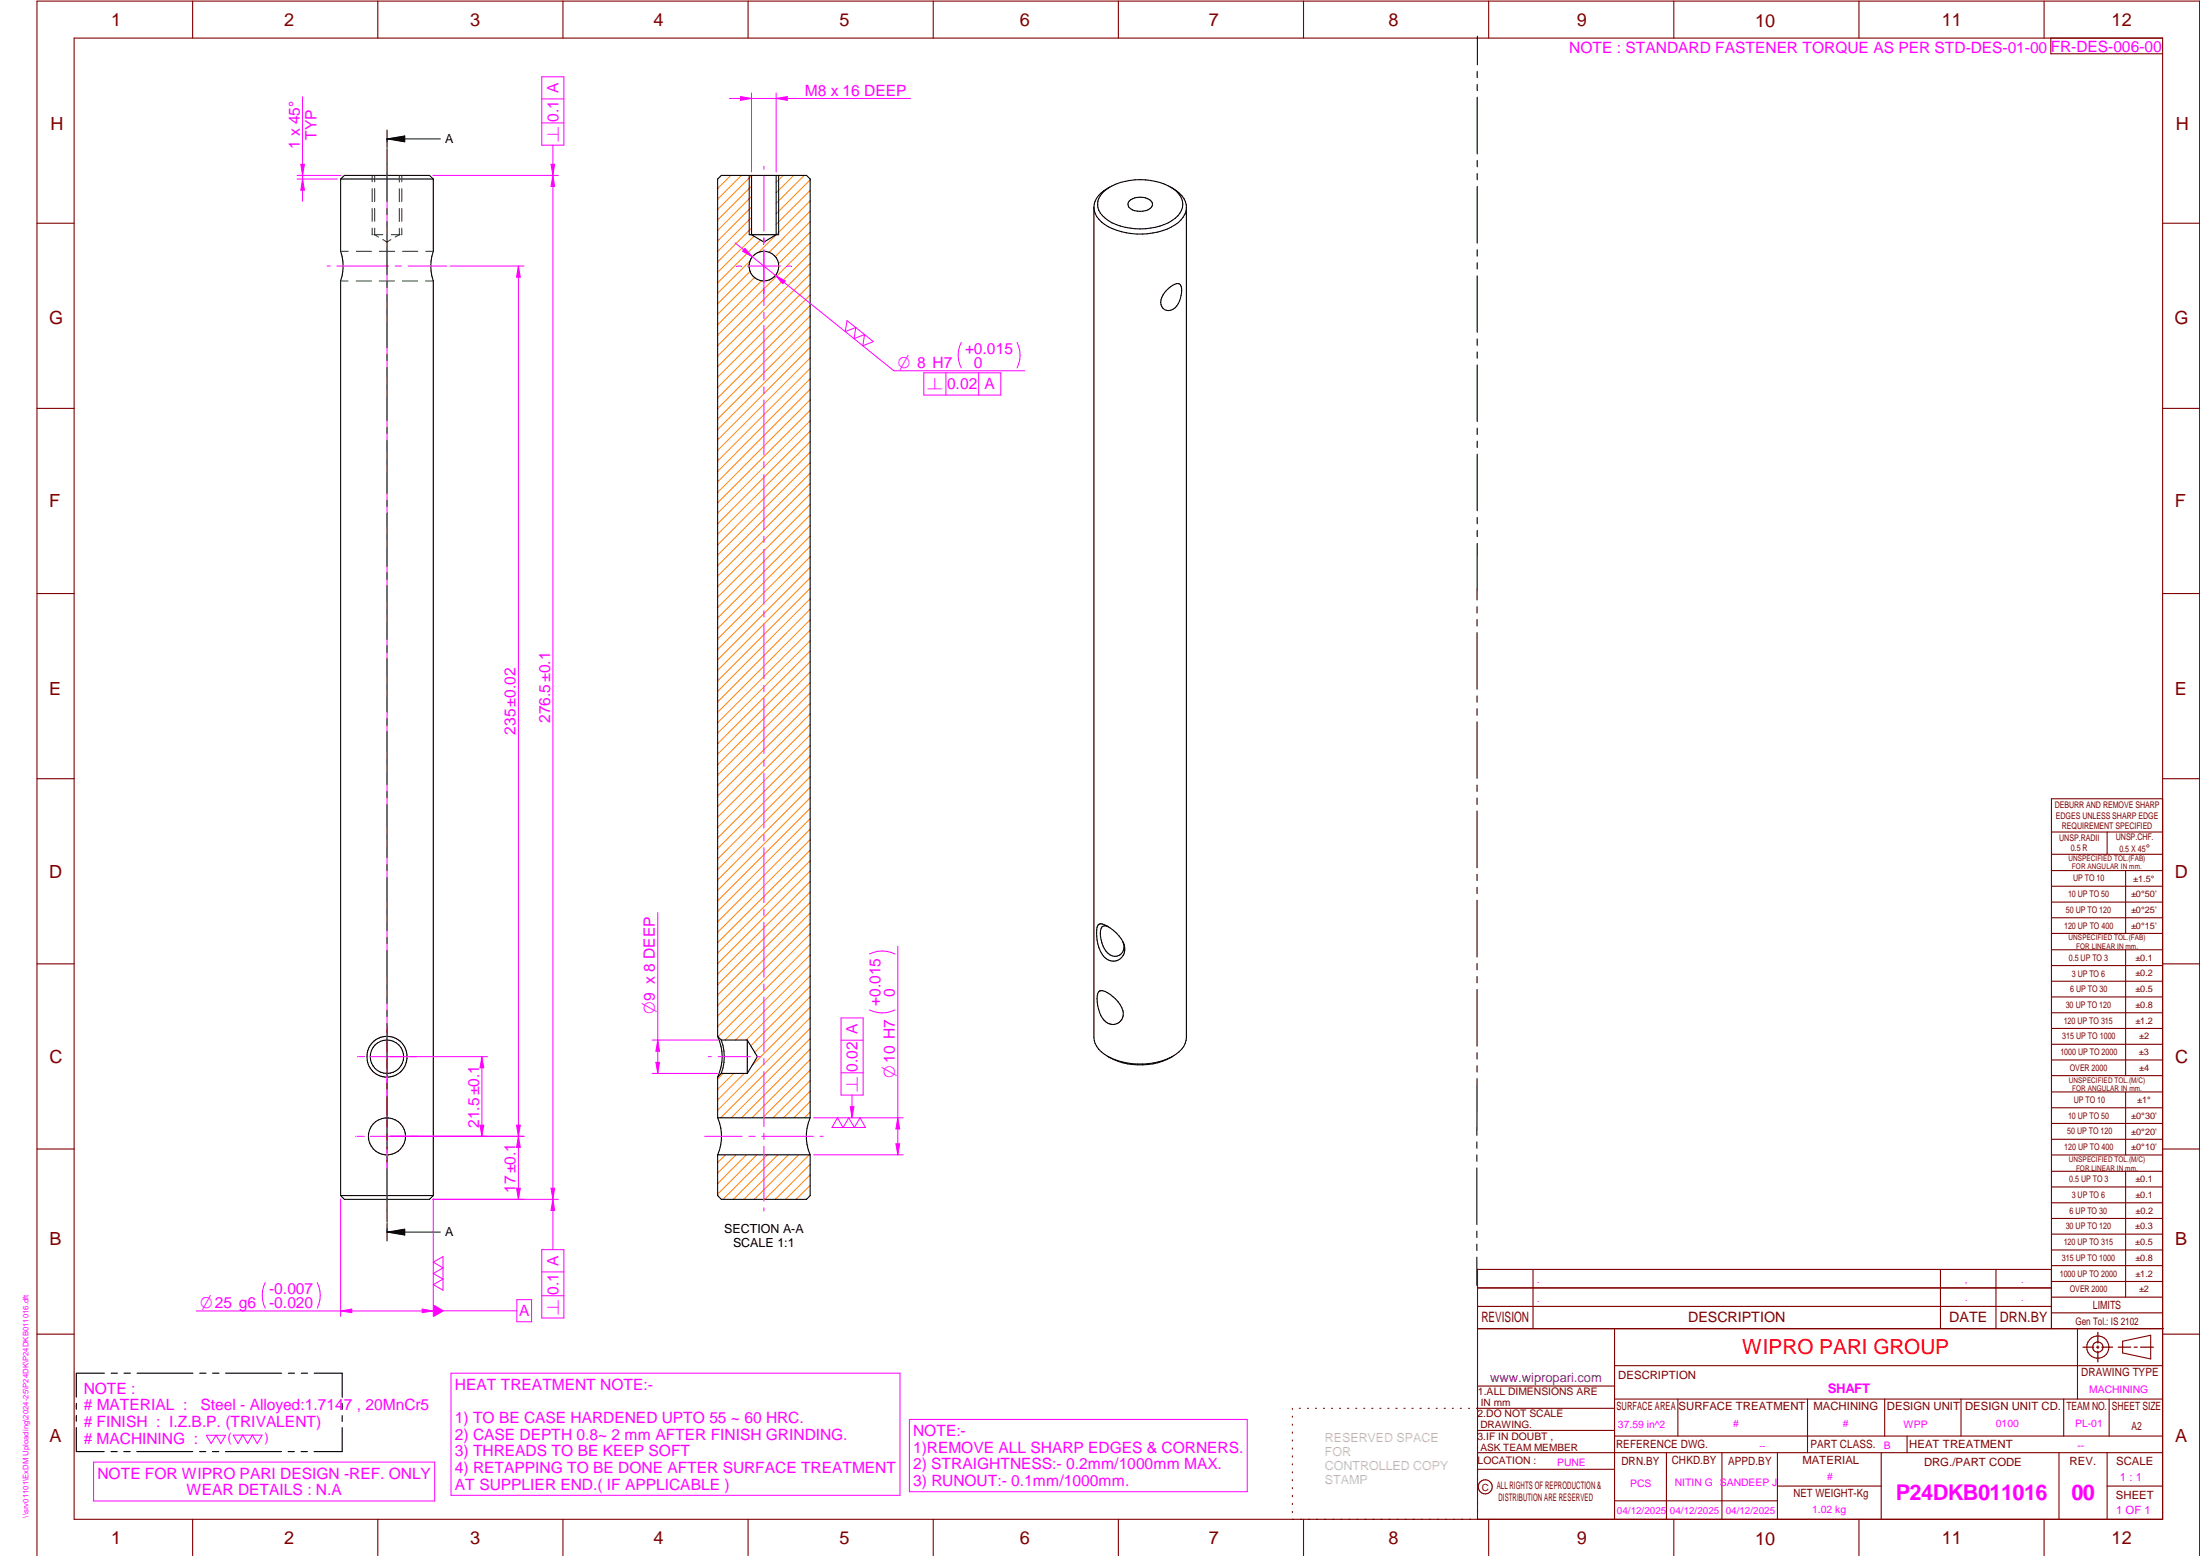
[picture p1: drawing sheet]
<svg xmlns="http://www.w3.org/2000/svg" width="594mm" height="420mm" viewBox="0 0 594 420" stroke-linecap="round" stroke-linejoin="round" font-family="sans-serif">
<g fill="none" stroke="#800000" stroke-width=".3">
<path d="M20 10.3h564v400h-564zM52 .3v10M102 .3v10M152 .3v10M202 .3v10M252 .3v10M302 .3v10M352 .3v10M402 .3v10M452 .3v10M502 .3v10M552 .3v10"/>
<path d="M553.8 10.3v4.2h30.1M10 60.3h10M584 60.3h10M10 110.3h10M584 110.3h10M10 160.3h10M584 160.3h10M10 210.3h10M584 215.7h-30v143.1M584 210.3h10M554 224.7h30M554 230.7h30"/>
<path d="M554 235.1h30M554 239.3h30M569 224.7v6M574 235.1v17M554 243.6h30M554 247.8h30M554 252.1h30M554 256.5h30M574 256.5v33.9M10 260.3h10M554 260.7h30M554 265h30"/>
<path d="M554 269.2h30M554 273.5h30M554 277.7h30M584 260.3h10M554 282h30M554 286.2h30M554 290.4h30M554 294.9h30M554 299.1h30M574 294.9v17M10 310.3h10M554 303.4h30"/>
<path d="M554 307.6h30M554 311.9h30M554 316.3h30M574 316.3v34M584 310.3h10M554 320.5h30M554 324.8h30M554 329h30M554 333.2h30M554 337.5h30M399 358.8h185.2M399 352.8h155"/>
<path d="M399 347.8h155M414 342.8v16M436 358.8v51.5M524 342.8v16M539 342.8v16M554 341.8h30M554 346h30M554 350.3h30M554 354.5h30M554 342.8h-155v67.5M561 358.8v19M10 360.3h10"/>
<path d="M399 374.3h37M436 368.8h148M436 377.8h148M453.1 377.8v10M488.1 377.8v14.5M508.9 377.8v10M529.5 377.8v10M557.3 377.8v10M569.5 377.8v10M573.2 362.2l7.6-1.6v6.3l-7.6-1.6zM584 360.3h10M349 380.3v.3"/>
<path d="M349 382.4v.3M349 384.6v.3M349 386.7v.3M349 388.8v.3M349 391v.3M349 393.1v.3M349 395.3v.3M349 397.4v.3M349 399.5v.3M350.9 380.3h.2M353.1 380.3h.2M355.2 380.3h.3"/>
<path d="M357.4 380.3h.3M359.6 380.3h.3M361.7 380.3h.3M363.9 380.3h.3M366.1 380.3h.3M368.3 380.3h.2M370.4 380.3h.3M372.6 380.3h.3M374.8 380.3h.3M376.9 380.3h.4M379.1 380.3h.3M381.3 380.3h.3"/>
<path d="M383.4 380.3h.4M385.6 380.3h.3M387.8 380.3h.3M390 380.3h.3M392.2 380.3h.3M394.3 380.3h.3M396.5 380.3h.3M398.7 380.3h37.3M399 386.2h37M399 396.7h37M436 387.8h148M450 392.3v18"/>
<path d="M465 392.3v18M480 392.3v18M508 392.3v18M515 387.8v4.5M556 392.3v18M569 392.3v18M584 392.3h-185M52 410.3v9.7M102 410.3v9.7M152 410.3v9.7M202 410.3v9.7M252 410.3v9.7"/>
<path d="M302 410.3v9.7M349 401.7v.3M349 403.8v.4M349 406v.3M349 408.1v.3M352 410.3v9.7M402 410.3v9.7M436 405.3h44M452 410.3v9.7M480 401.3h28M502 410.3v9.7M552 410.3v9.7"/>
<path d="M569 401.3h15M10 420v-419.7h584v419.7"/>
<circle cx="566.5" cy="363.8" r="2.99"/>
<circle cx="566.5" cy="363.7" r="1.41"/>
<circle cx="401.1" cy="401.5" r="1.9"/>
</g>
<g fill="none" stroke="#f0f" stroke-width=".27">
<path d="M100 285.3h9M104.5 280.8v9.1M104.5 298.4h.1M104.5 298.7v1.8M96 306.8h.1M96.4 306.8h1.8M98.4 306.8h.1M100 306.8h9M104.5 300.8v.1M104.5 302.3v9.1M104.5 312.8v.1M104.5 313.2v1.8"/>
<path d="M104.5 315.2v.1M110.5 306.8h.1M110.8 306.8h1.8M112.9 306.8h.1M121.8 370.8h121.2v33h-121.2zM25.3 394.8h92.1v10.5h-92.1zM55.7 387.6h5.2l-1.3 2.2-1.3-2.2-1.3 2.2zM63 387.5h7.8l-1.3 2.3-1.4-2.3-1.2 2.3-1.3-2.3-1.3 2.3z"/>
</g>
<g fill="none" stroke="#000" stroke-width=".3">
<path d="M398.9 19.3v1.7M398.9 9.8v7.7M398.9 22.8v1.7M398.9 26.2v15.4M92 48.3h25M92 48.3v19.6a12.2 12.2 0 0 1 0 8v246.9M117 48.3v19.6a12.2 12.2 0 0 0 0 8v246.9M117 48.3l-1-.9h-23l-1 .9M398.9 43.3v1.7M398.9 46.9v1.7M398.9 50.3v15.4M398.9 67.4v1.8"/>
<path d="M398.9 71v1.6M398.9 74.5v15.2M398.9 91.5v1.8M398.9 95v1.7M398.9 98.6v15.2M398.9 115.6v1.7M398.9 119.1v1.7M398.9 122.6v15.3M398.9 139.7v1.7M398.9 143.2v1.7M398.9 146.7v15.3M398.9 163.8v1.7"/>
<path d="M398.9 167.3v1.7M398.9 170.8v15.3M398.9 187.9v1.7M398.9 191.4v1.7M398.9 194.9v15.3M398.9 212v1.7M398.9 215.5v1.7M398.9 219v15.3M398.9 236.1v1.7M398.9 239.6v1.7M398.9 243.1v15.3M398.9 260.2v1.7"/>
<path d="M398.9 263.7v1.7M398.9 267.2v15.3M101 281.1a5.5 5.5 0 0 1 8 1.1 5.5 5.5 0 0 1-1.9 7.9 5.5 5.5 0 0 1-7.6-2.7 5.7 5.7 0 0 1 1.5-6.3zM398.9 284.3v1.7M398.9 287.8v1.7M398.9 291.3l-.1 15.3M398.8 308.4v1.6M398.8 311.9v1.7M398.8 315.4v15.3M92 322.8h25M117 322.8l-1 1h-23l-1-1M398.8 332.4v1.8"/>
<path d="M398.8 336v1.7M398.8 339.5v7.6M20.6 378.9v1.6M28.2 370.8h-7.6v6.5M30 370.8h1.7M33.5 370.8h1.7M37 370.8h15.1M53.9 370.8h1.7M57.4 370.8h1.7M60.9 370.8h15.2M77.8 370.8h1.7M81.4 370.8h1.7"/>
<path d="M84.8 370.8h7.6v6.5M92.4 379v1.6M20.6 385.4v6.6h7.5M20.6 382.2v1.6M30 392h1.7M33.4 392h1.8M37 392h15.1M53.9 392h1.7M57.4 392h1.7M60.9 392h15.1M77.8 392h1.7M81.3 392h1.7"/>
<path d="M92.4 385.5v6.5h-7.6M92.4 382.2v1.6"/>
<circle cx="104.5" cy="285.3" r="4.5"/>
<circle cx="104.5" cy="306.8" r="5"/>
</g>
<path d="M566.5 359.7v3M562.5 363.8h2.9M566.1 363.8h.7M566.5 363.4v.7M566.5 364.9v2.8M567.6 363.8h2.9M572 363.8h3.4M576.3 363.8h.8M578 363.8h3.5" fill="none" stroke="#800000" stroke-width=".34"/>
<g fill="none" stroke="#008000" stroke-width=".27">
<path d="M100.5 47.4v1.7M100.5 50.9v3.5M100.5 56.3v3.5M101.2 47.4v1.7M101.2 50.9v3.5M101.2 56.3v3.5M107.8 47.4v1.7M107.8 51v3.5M107.8 56.3v3.5M108.5 47.4v1.7M108.5 50.9v3.5M108.5 56.3v3.5"/>
<path d="M92 75.9h2M92 67.9h2.1M96.2 75.9h4.1M96.2 67.9h4.1M100.5 61.6v1.8h.2M101 63.4h2.4M101.2 61.6v1.8l1 .6M102.4 75.9h4.1M102.4 67.9h4.2M105.6 64.7l-1.1 .7-1.1-.7M105.7 63.4h2.3M107.8 61.6v1.8l-1.1 .6"/>
<path d="M108.5 61.6v1.8h-.2M108.7 75.9h4.1M108.7 67.9h4.1M114.9 75.9h2.1M115 67.9h2"/>
</g>
<path d="M110.8 285.3h1.4M112.4 285.3h.1" fill="none" stroke="#f0f" stroke-width=".27"/>
<path d="M104.5 277.3v.2M104.5 277.7v1.4" fill="none" stroke="#f0f" stroke-width=".27"/>
<path d="M96.5 285.3h.1M96.8 285.3h1.4" fill="none" stroke="#f0f" stroke-width=".27"/>
<g fill="none" stroke="#f0f" stroke-width=".27">
<path d="M104.5 43.9v.8M104.5 46.5v14.9M206.3 44.9v.8M206.3 47.5v14.9M88.3 71.8h.9M91 71.8h13.9M104.5 63.2v1.7M104.5 66.7v15M106.7 71.8h1.7M110.2 71.8h10.4M201.8 71.8h9M206.3 67.4v15.2"/>
<path d="M206.3 64.2v1.7M104.5 83.5v1.7M104.5 87v14.9M206.3 84.3v1.7M206.3 87.8v14.9M104.5 103.7v1.8M104.5 107.2v15M206.3 104.5v1.7M206.3 108v14.9M104.5 124v1.7M104.5 127.5v15M206.3 124.6v1.7"/>
<path d="M206.3 128.1v14.9M104.5 144.2v1.7M104.5 147.7v15M206.3 144.8v1.7M206.3 148.3v14.9M104.5 164.5v1.7M104.5 168v14.9M206.3 164.9v1.7M206.3 168.4v14.9M104.5 184.7v1.7M104.5 188.2v15M206.3 185.1v1.7"/>
<path d="M206.3 188.6v14.9M104.5 205v1.7M104.5 208.5v14.9M206.3 205.2v1.7M206.3 208.7v14.9M104.5 225.2v1.7M104.5 228.7v15M206.3 225.4v1.7M206.3 228.9v14.9M104.5 245.5v1.7M104.5 249v14.9M206.3 245.5v1.7"/>
<path d="M206.3 249v14.9M104.5 265.7v1.7M104.5 269.2v15M206.3 265.7v1.7M206.3 269.2v14.9M104.5 286v1.7M104.5 287.8v.9M104.5 289.5v14.9M191.3 285.3h.8M193.9 285.3h8.7M204.4 285.3h.9M206.3 285.8v1.7"/>
<path d="M206.3 289.3v14.9M104.5 306.2v1.7M104.5 309.7v15M190.3 306.8h10.1M202.2 306.8h1.7M205.7 306.8h14M206.3 306v1.7M206.3 309.5v14.9M221.4 306.8h.9M104.5 326.5v.9M206.3 326.1v.9"/>
</g>
<g fill="none" stroke="#000" stroke-width=".27">
<path d="M104.5 35.1v4.8M104.5 37.5h14.4M104.5 37.5l4.8-.8v1.6zM104.5 40.1v14.4M104.5 56.3v1.7M104.5 59.8v14.4M202.3 47.4v16M210.3 47.4v16M104.5 76v1.7M104.5 79.5v14.4M104.5 95.7v1.7M104.5 99.1v14.4"/>
<path d="M104.5 115.4v1.7M104.5 118.8v14.4M104.5 135v1.7M104.5 138.5v14.4M104.5 154.7v1.7M104.5 158.2v14.4M104.5 174.4v1.7M104.5 177.9v14.4M104.5 194.1v1.7M104.5 197.6v14.4M104.5 213.7v1.7M104.5 217.3v14.3"/>
<path d="M104.5 233.4v1.7M104.5 236.9v14.4M104.5 253.1v1.7M104.5 256.6v14.4M104.5 272.8v1.7M104.5 276.3v14.4M104.5 292.5v1.7M104.5 296v14.3M104.5 312.1v1.8M104.5 315.6v14.4M104.5 330.3v4.8M104.5 332.7l4.8-.8v1.6z"/>
<path d="M104.5 332.7h14.4"/>
</g>
<path d="M104.5 37.5l4.8-.8v1.6zM104.5 332.7l4.8-.8v1.6z" fill="#000"/>
<g fill="none" stroke="#ff8000" stroke-width=".27">
<path d="M197.4 47.4l-3.6 3.5M200.2 47.4l-6.4 6.4M202.9 58.7l-9.1 9.2M202.9 47.4l-9.1 9.2M202.9 50.2l-9.1 9.2M202.9 53l-9.1 9.2M202.9 55.9l-9.1 9.2M211.5 47.4l-1.9 1.8M214.3 47.4l-4.7 4.7M217.2 47.4l-7.6 7.5M218.8 59.9l-9.5 9.4M218.8 57l-11.1 11.1"/>
<path d="M218.8 54.2l-14 14M218.8 48.6l-9.2 9.1M218.8 51.4l-9.2 9.2M202.6 70.4l-8.8 8.8M202.6 73.3l-8.8 8.7M202.9 61.6l-9.1 9.1M203.6 63.8l-9.8 9.7M203.7 74.9l-9.9 10M205.4 64.8l-11.6 11.6M205.7 75.8l-11.9 11.9M218.8 62.7l-8.6 8.5M218.8 65.5l-25 25"/>
<path d="M218.8 68.4l-25 24.9M218.8 71.2l-25 25M218.8 74l-25 25M218.8 76.8l-25 25.1M218.8 79.7l-25 24.9M218.8 82.5l-25 25M218.8 85.3l-25 25M218.8 88.1l-25 25.1M218.8 91l-25 25M218.8 93.8l-25 25M218.8 96.6l-25 25M218.8 99.5l-25 25"/>
<path d="M218.8 102.3l-25 25M218.8 105.1l-25 25M218.8 108l-25 25M218.8 110.8l-25 25M218.8 113.6l-25 25M218.8 116.4l-25 25M218.8 119.3l-25 25M218.8 122.1l-25 25M218.8 124.9l-25 25M218.8 127.8l-25 24.9M218.8 130.6l-25 25M218.8 133.4l-25 25"/>
<path d="M218.8 136.2l-25 25M218.8 139.1l-25 24.9M218.8 141.9l-25 25M218.8 144.7l-25 25M218.8 147.5l-25 25.1M218.8 150.4l-25 25M218.8 153.2l-25 25M218.8 156l-25 25M218.8 158.9l-25 25M218.8 161.7l-25 25M218.8 164.5l-25 25M218.8 167.3l-25 25.1"/>
<path d="M218.8 170.2l-25 25M218.8 173l-25 25M218.8 175.8l-25 25M218.8 178.6l-25 25.1M218.8 181.5l-25 25M218.8 184.3l-25 25M218.8 187.2l-25 24.9M218.8 189.9l-25 25.1M218.8 192.8l-25 25M218.8 195.6l-25 25M218.8 198.5l-25 24.9M218.8 201.3l-25 25"/>
<path d="M218.8 204.1l-25 25M218.8 206.9l-25 25M218.8 209.8l-25 25M218.8 212.6l-25 25M218.8 215.4l-25 25M218.8 218.3l-25 24.9M218.8 221.1l-25 25M218.8 223.9l-25 25M218.8 226.7l-25 25.1M218.8 229.6l-25 25M218.8 232.4l-25 25M218.8 235.2l-25 25"/>
<path d="M218.8 238l-25 25.1M218.8 255l-24.9 25M218.8 240.9l-25 25M218.8 243.7l-25 25M218.8 246.5l-25 25M218.8 249.4l-25 25M218.8 252.2l-25 25M218.8 257.9l-23 22.9M218.8 263.5l-17.3 17.3M218.8 260.7l-20.2 20.1M218.8 274.8l-25 25M218.8 269.2l-15 15"/>
<path d="M218.8 266.3l-16.1 16.1M218.8 277.7l-24.2 24.1M218.8 272l-15.7 15.7M195.3 289.9l-1.5 1.4M198.1 289.9l-4.3 4.3M200.9 289.9l-7.1 7.1M218.8 297.4l-4.4 4.4M218.8 294.6l-7.2 7.2M218.8 291.8l-10.1 10M218.8 289l-12.9 12.8M218.8 286.1l-15.7 15.7M218.8 283.3l-18.6 18.5"/>
<path d="M218.8 280.5l-21.4 21.3M195.9 311.8l-2.1 2.1M198.7 311.8l-4.9 5M201.5 311.8l-7.7 7.8M204.4 311.8l-10.6 10.7M207.2 311.8l-12 12M210.1 311.8l-12.1 12M212.9 311.8l-12 12M215.7 311.8l-12 12M218.5 311.8l-12 12M218.8 300.3l-1.6 1.5M218.8 317.2l-6.6 6.6"/>
<path d="M218.8 314.4l-9.4 9.4M218.8 320.1l-3.8 3.7"/>
</g>
<g fill="none" stroke="#000" stroke-width=".3">
<path d="M202.9 47.4v16l3.4 2 3.3-2v-16M210.3 63.4h-8M193.8 279.9v-231.6l1-.9h23l1 .9v253.5M193.8 279.9l1 .9M193.8 279.9a12.9 12.9 0 0 1 0 10.9M193.8 290.8v11M194.8 280.8h7M194.8 289.9h7M194.8 289.9l-1 .9M194.8 280.8a13 13 0 0 1 0 9.1M201.8 280.8l2.7 4.5-2.7 4.6M201.8 280.8v9.1"/>
<path d="M193.8 301.8h25M193.8 311.8h25M193.8 301.8a12.6 12.6 0 0 1 0 10M218.8 301.8a12.6 12.6 0 0 0 0 10M218.8 311.8v11l-1 1h-23l-1-1v-11"/>
<circle cx="206.3" cy="71.9" r="4"/>
</g>
<path d="M212.5 71.8h1" fill="none" stroke="#f0f" stroke-width=".27"/>
<path d="M206.3 64.3v.1M206.3 64.6v1.1" fill="none" stroke="#f0f" stroke-width=".27"/>
<path d="M199 71.8h1.1" fill="none" stroke="#f0f" stroke-width=".27"/>
<path d="M206.3 78.1v1" fill="none" stroke="#f0f" stroke-width=".27"/>
<path d="M176.1 280.8h17.8M176.1 289.9h17.8M177.6 280.8l.5 3h-1z" fill="none" stroke="#f0f" stroke-width=".27"/>
<path d="M177.6 280.8l.5 3h-1z" fill="#f0f"/>
<path d="M177.1 286.9h1l-.5 3z" fill="none" stroke="#f0f" stroke-width=".27"/>
<path d="M177.1 286.9h1l-.5 3z" fill="#f0f"/>
<path d="M177.6 246.4v43.5M241.7 257.6a7.8 7.8 0 0 0-6.9 0M241.7 272.7a7.8 7.8 0 0 1-6.9 0M219.7 311.8h24.2M219.7 301.8h24.2M241.9 308.9h1l-.5 2.9z" fill="none" stroke="#f0f" stroke-width=".27"/>
<path d="M241.9 308.9h1l-.5 2.9z" fill="#f0f"/>
<path d="M242.4 301.8l.5 3h-1z" fill="none" stroke="#f0f" stroke-width=".27"/>
<path d="M242.4 301.8l.5 3h-1z" fill="#f0f"/>
<path d="M200 26.1l2.9 .5-2.9 .5zM202.9 25.1v21.3M209.6 25.1v21.3M242.4 255.5v56.3" fill="none" stroke="#f0f" stroke-width=".27"/>
<path d="M200 26.1l2.9 .5-2.9 .5z" fill="#f0f"/>
<path d="M209.6 26.6l3-.5v1z" fill="none" stroke="#f0f" stroke-width=".27"/>
<path d="M209.6 26.6l3-.5v1z" fill="#f0f"/>
<path d="M197 26.6h48.9M105.4 306.8h36.1M140 306.8l.5 3h-1zM116.9 323.8h24.6" fill="none" stroke="#f0f" stroke-width=".27"/>
<path d="M140 306.8l.5 3h-1z" fill="#f0f"/>
<path d="M139.5 320.8h1l-.5 3z" fill="none" stroke="#f0f" stroke-width=".27"/>
<path d="M139.5 320.8h1l-.5 3z" fill="#f0f"/>
<path d="M121.5 71.8h20M105.4 306.8h36.1M139.5 303.8h1l-.5 3zM140 306.8v17.1" fill="none" stroke="#f0f" stroke-width=".27"/>
<path d="M139.5 303.8h1l-.5 3z" fill="#f0f"/>
<path d="M140 71.8l.5 3h-1z" fill="none" stroke="#f0f" stroke-width=".27"/>
<path d="M140 71.8l.5 3h-1z" fill="#f0f"/>
<path d="M116.9 47.4h33.9M149.3 47.4l.5 2.9h-1zM140 71.8v235M116.9 323.8h33.9" fill="none" stroke="#f0f" stroke-width=".27"/>
<path d="M149.3 47.4l.5 2.9h-1z" fill="#f0f"/>
<path d="M148.8 320.8h1l-.5 3z" fill="none" stroke="#f0f" stroke-width=".27"/>
<path d="M148.8 320.8h1l-.5 3z" fill="#f0f"/>
<path d="M149.3 47.4v276.4M92 323.7v31.8M117 323.7v31.8M71.6 346.3a7.8 7.8 0 0 0 0 6.9M85.7 346.3a7.8 7.8 0 0 1 0 6.9M92 354l3-.5v1z" fill="none" stroke="#f0f" stroke-width=".27"/>
<path d="M92 354l3-.5v1z" fill="#f0f"/>
<path d="M114 353.5l3 .5-3 .5z" fill="none" stroke="#f0f" stroke-width=".27"/>
<path d="M114 353.5l3 .5-3 .5z" fill="#f0f"/>
<path d="M105.4 285.3h26.2M105.4 306.8h26.2M129.6 303.8h1l-.5 3zM53 354h64" fill="none" stroke="#f0f" stroke-width=".27"/>
<path d="M129.6 303.8h1l-.5 3z" fill="#f0f"/>
<path d="M130.1 285.3l.5 3h-1z" fill="none" stroke="#f0f" stroke-width=".27"/>
<path d="M130.1 285.3l.5 3h-1z" fill="#f0f"/>
<path d="M80.2 48.3h10.9M80.2 47.4h11.9M81.2 44.4h1l-.5 3zM130.1 285.3v21.5" fill="none" stroke="#f0f" stroke-width=".27"/>
<path d="M81.2 44.4h1l-.5 3z" fill="#f0f"/>
<path d="M81.7 48.3l.5 3.1h-1z" fill="none" stroke="#f0f" stroke-width=".27"/>
<path d="M81.7 48.3l.5 3.1h-1z" fill="#f0f"/>
<path d="M81.7 26.1v28.3M117 353.9h22.6" fill="none" stroke="#f0f" stroke-width=".27"/>
<path d="M117 352.2l3 1.7-3 1.8z" fill="#f0f"/>
<path d="M198.5 65.6l42.9 34.5h35.3M201.2 67.1l2 2.2-2.7-1.4zM259.6 92.5a7.5 7.5 0 0 0 0 6.9M274.7 92.5a7.8 7.8 0 0 1 0 6.9M139.6 350.9h3.9v6h-3.9z" fill="none" stroke="#f0f" stroke-width=".27"/>
<path d="M201.2 67.1l2 2.2-2.7-1.4z" fill="#f0f"/>
<path d="M209.4 74.4l2.6 1.5-.6 .7z" fill="none" stroke="#f0f" stroke-width=".27"/>
<path d="M209.4 74.4l2.6 1.5-.6 .7z" fill="#f0f"/>
<path d="M149.3 323.8v13.6" fill="none" stroke="#f0f" stroke-width=".27"/>
<path d="M149.3 323.9l.5 3h-1z" fill="#f0f"/>
<path d="M149.3 39.2v8.2M146.3 337.4h6v18.5h-6zM149.3 323.9l.5 3h-1zM146.3 349.9h6M146.3 343.5h6" fill="none" stroke="#f0f" stroke-width=".27"/>
<path d="M148.8 44.4h1l-.5 3z" fill="#f0f"/>
<path d="M146.3 33.2h6M146.3 26.7h6M146.3 20.7h6v18.5h-6zM148.8 44.4h1l-.5 3zM228.7 86.6l2.4 1.8-2.8 1.1zM231.1 88.4l4.7 3.8-2.8 1.1 .5-3-2.9 1.1zM249.5 100.7h20.7v6h-20.7zM255.4 100.7v6M264.3 100.7v6M230.1 295.7v6.1M226.1 301.8l1.6 2.7 1.5-2.7 1.5 2.7 1.5-2.7 1.5 2.7h-9zM117 340.8l2.6-1.5v9.1l-2.6-1.5 2.6-1.5-2.6-1.5 2.6-1.6z" fill="none" stroke="#f0f" stroke-width=".27"/>
<path d="M229.6 298.8h1l-.5 3z" fill="#f0f"/>
<path d="M227.1 274.9h6v20.8h-6zM227.1 289.7h6M227.1 280.9h6M229.6 298.8h1l-.5 3zM245.6 383.3h91.2v19.5h-91.2z" fill="none" stroke="#f0f" stroke-width=".27"/>
<path d="M297.7 52.1a15.1 15.1 0 0 1 12.9-3.4 11.5 11.5 0 0 1 8 4.1 4.4 4.4 0 0 1-1.2 6.1 17.2 17.2 0 0 1-18.1 .7 4.8 4.8 0 0 1-2.6-6zM299.8 50.5a6.7 6.7 0 0 0-4.4 5.5M304.9 54.4a4.7 4.7 0 0 1 6 0 1.47 1.47 0 0 1-.9 2.3 5 5 0 0 1-5.1-.7 1.3 1.3 0 0 1 0-1.6zM316 50.5a6.7 6.7 0 0 1 4.4 5.6 7.3 7.3 0 0 1-5.2 5.7 19.3 19.3 0 0 1-16.9-1.2 5.7 5.7 0 0 1-2.9-4.6M320.4 56v224.1a6.9 6.9 0 0 1-5.1 5.8 19.3 19.3 0 0 1-17-1.2 5.9 5.9 0 0 1-2.9-4.6v-224.1M315 78.4l1.7-1.4a1.55 1.55 0 0 1 2.1-.1 6.2 6.2 0 0 1-2.1 6.6 2.25 2.25 0 0 1-2.8-.4 2.25 2.25 0 0 1-.2-2.8zM296.6 249.7l.6-.2a9.1 9.1 0 0 1 6.5 6.4 3.2 3.2 0 0 1-2.2 3.5 3.2 3.2 0 0 1-3.8-1.6 10.1 10.1 0 0 1-1.2-7.9zM299.4 250.3a1.3 1.3 0 0 0-1.5-.2 1.3 1.3 0 0 0-.7 1.2 7.6 7.6 0 0 0 2.6 6.6 2.56 2.56 0 0 0 3.1-.5 2.56 2.56 0 0 0 .3-3.1M296.7 267.7l.6-.2a8 8 0 0 1 5.9 5.4 2.93 2.93 0 0 1-1.7 3.6 2.93 2.93 0 0 1-3.7-1.4 8.8 8.8 0 0 1-1.2-7.2zM299 285.2a17.9 17.9 0 0 0 17.7 0" fill="none" stroke="#000" stroke-width=".3"/>
<g font-size="5.9" fill="#f0f">
<text x="511.9" y="405.1">P24DKB011016</text>
<text x="559.4" y="405.1">00</text>
</g>
<text font-size="5.6" fill="#f00" x="470.5" y="365.5">WIPRO PARI GROUP</text>
<g font-size="4.9" fill="#800000">
<text x="30" y="6.9">1</text>
<text x="76.7" y="6.9">2</text>
<text x="127" y="6.9">3</text>
<text x="176.5" y="6.9">4</text>
<text x="226.7" y="6.9">5</text>
<text x="275.4" y="6.9">6</text>
<text x="326.4" y="6.9">7</text>
<text x="375" y="6.9">8</text>
<text x="425.8" y="6.9">9</text>
<text x="473.9" y="7.3">10</text>
<text x="524.3" y="6.9">11</text>
<text x="570.2" y="6.9">12</text>
<text x="13.6" y="35.1">H</text>
<text x="587.6" y="35.1">H</text>
<text x="13.2" y="87.5">G</text>
<text x="587.2" y="87.5">G</text>
<text x="13.2" y="137">F</text>
<text x="587.2" y="137">F</text>
<text x="13.2" y="187.6">E</text>
<text x="587.2" y="187.6">E</text>
<text x="13.2" y="237">D</text>
<text x="587.2" y="237">D</text>
<text x="13.4" y="287.1">C</text>
<text x="587.4" y="287.1">C</text>
<text x="13.4" y="336.2">B</text>
<text x="587.4" y="336.2">B</text>
<text x="13.4" y="389.3">A</text>
<text x="587.4" y="389.3">A</text>
<text x="30" y="416.9">1</text>
<text x="76.7" y="416.9">2</text>
<text x="127" y="416.9">3</text>
<text x="176.5" y="416.9">4</text>
<text x="226.7" y="416.9">5</text>
<text x="275.4" y="416.9">6</text>
<text x="326.4" y="416.9">7</text>
<text x="375" y="416.9">8</text>
<text x="425.8" y="416.9">9</text>
<text x="473.9" y="417.3">10</text>
<text x="524.3" y="416.9">11</text>
<text x="570.2" y="416.9">12</text>
</g>
<g font-size="4.6" fill="#f0f">
<text x="150.8" y="38.3" transform="rotate(-90 150.8 38.3)">n</text>
<text x="242.4" y="99.4">O 8 H7</text>
<text x="250.4" y="105.2">n</text>
<text x="176.9" y="273.7" transform="rotate(-90 176.9 273.7)">O9 x 8 DEEP</text>
<text x="241.7" y="291" transform="rotate(-90 241.7 291)">O10 H7</text>
<text x="231.6" y="294.8" transform="rotate(-90 231.6 294.8)">n</text>
<text x="54" y="353.2">O25 g6</text>
<text x="150.8" y="355" transform="rotate(-90 150.8 355)">n</text>
</g>
<g font-size="4.2" fill="#f0f">
<text x="423.7" y="14.3">NOTE : STANDARD FASTENER TORQUE AS PER STD-DES-01-00</text>
<text x="553.8" y="14">FR-DES-006-00</text>
<text x="217.3" y="25.8">M8 x 16 DEEP</text>
<text x="150.8" y="32.9" transform="rotate(-90 150.8 32.9)">0.1 A</text>
<text x="81" y="40.3" transform="rotate(-90 81 40.3)">1 x 45°</text>
<text x="85.5" y="37.8" transform="rotate(-90 85.5 37.8)">TYP</text>
<text x="260.6" y="95.5">+0.015</text>
<text x="263" y="99.4">0</text>
<text x="255.7" y="105.2">0.02 A</text>
<text x="148.5" y="195.2" transform="rotate(-90 148.5 195.2)">276.5±0.1</text>
<text x="139.2" y="198.4" transform="rotate(-90 139.2 198.4)">235±0.02</text>
<text x="241.7" y="269.2" transform="rotate(-90 241.7 269.2)">0</text>
<text x="237.8" y="271.7" transform="rotate(-90 237.8 271.7)">+0.015</text>
<text x="231.6" y="289.4" transform="rotate(-90 231.6 289.4)">0.02 A</text>
<text x="129.4" y="304.6" transform="rotate(-90 129.4 304.6)">21.5±0.1</text>
<text x="139.2" y="322.1" transform="rotate(-90 139.2 322.1)">17±0.1</text>
<text x="72.7" y="349.3">-0.007</text>
<text x="72.7" y="353.2">-0.020</text>
<text x="150.8" y="349.6" transform="rotate(-90 150.8 349.6)">0.1 A</text>
<text x="140.2" y="355.4">A</text>
<text x="22.6" y="376.3">NOTE :</text>
<text x="122.8" y="375.3">HEAT TREATMENT NOTE:-</text>
<text x="22.6" y="380.8"># MATERIAL :</text>
<text x="54.2" y="380.8">Steel - Alloyed:1.7147 , 20MnCr5</text>
<text x="22.6" y="385.3"># FINISH : I.Z.B.P. (TRIVALENT)</text>
<text x="22.6" y="389.8"># MACHINING :</text>
<text x="122.8" y="384.3">1) TO BE CASE HARDENED UPTO 55 ~ 60 HRC.</text>
<text x="122.8" y="388.8">2) CASE DEPTH 0.8~ 2 mm AFTER FINISH GRINDING.</text>
<text x="246.6" y="387.8">NOTE:-</text>
<text x="122.8" y="393.3">3) THREADS TO BE KEEP SOFT</text>
<text x="246.6" y="392.3">1)REMOVE ALL SHARP EDGES &amp; CORNERS.</text>
<text x="26.3" y="399.3">NOTE FOR WIPRO PARI DESIGN -REF. ONLY</text>
<text x="122.8" y="397.8">4) RETAPPING TO BE DONE AFTER SURFACE TREATMENT</text>
<text x="246.6" y="396.8">2) STRAIGHTNESS:- 0.2mm/1000mm MAX.</text>
<text x="246.6" y="401.3">3) RUNOUT:- 0.1mm/1000mm.</text>
<text x="50.3" y="403.8">WEAR DETAILS : N.A</text>
<text x="122.8" y="402.3">AT SUPPLIER END.( IF APPLICABLE )</text>
</g>
<g font-size="3.9" fill="#800000">
<text x="400" y="357.1">REVISION</text>
<text x="455.9" y="357.1">DESCRIPTION</text>
<text x="526.4" y="357.1">DATE</text>
<text x="540" y="357.1">DRN.BY</text>
</g>
<text font-size="3.6" fill="#f0f" x="493.6" y="376.1">SHAFT</text>
<text font-size="3.5" fill="#00f" x="402.4" y="373.3">www.wipropari.com</text>
<g font-size="3.5" fill="#f0f">
<text x="61.5" y="389.5">(</text>
<text x="71.4" y="389.5">)</text>
</g>
<g font-size="3.4">
<text x="120.2" y="38.7">A</text>
<text x="120.2" y="333.9">A</text>
<text x="195.6" y="333">SECTION A-A</text>
<text x="197.9" y="336.6">SCALE 1:1</text>
</g>
<g font-size="3.4" fill="#c0c0c0">
<text x="357.8" y="389.5">RESERVED SPACE</text>
<text x="357.8" y="393.3">FOR</text>
<text x="357.8" y="397">CONTROLLED COPY</text>
<text x="357.8" y="400.8">STAMP</text>
</g>
<g font-size="3.1" fill="#800000">
<text x="565.1" y="353.5">LIMITS</text>
<text x="562" y="371.7">DRAWING TYPE</text>
<text x="437" y="372.3">DESCRIPTION</text>
<text x="436.5" y="380.8">SURFACE AREA</text>
<text x="453.3" y="380.8">SURFACE TREATMENT MACHINING</text>
<text x="509.5" y="380.8">DESIGN UNIT DESIGN UNIT CD.</text>
<text x="558" y="380.6">TEAM NO.</text>
<text x="570.3" y="380.7">SHEET SIZE</text>
<text x="575.6" y="386.1">A2</text>
<text x="436.4" y="391.1">REFERENCE DWG.</text>
<text x="437.8" y="395.5">DRN.BY</text>
<text x="451.4" y="395.4">CHKD.BY</text>
<text x="466.6" y="395.5">APPD.BY</text>
<text x="486.7" y="395.4">MATERIAL</text>
<text x="488.9" y="390.9">PART CLASS.</text>
<text x="515.6" y="390.9">HEAT TREATMENT</text>
<text x="519.6" y="395.9">DRG./PART CODE</text>
<text x="558.9" y="395.5">REV.</text>
<text x="571.4" y="395.6">SCALE</text>
<text x="484.3" y="404.2">NET WEIGHT-Kg</text>
<text x="571.4" y="404.7">SHEET</text>
</g>
<g font-size="3.1" fill="#f0f">
<text x="572.5" y="399.9">1 : 1</text>
<text x="571.4" y="408.8">1 OF 1</text>
</g>
<text font-size="3" fill="#800000" x="579.5" y="230.1">°</text>
<g font-size="2.8" fill="#800000">
<text x="560.4" y="357.7">Gen Tol.: IS 2102</text>
<text x="399.1" y="376.6">1.ALL DIMENSIONS ARE</text>
<text x="399" y="382.7">2.DO NOT SCALE</text>
<text x="399" y="388.7">3.IF IN DOUBT ,</text>
<text x="399" y="395.4">LOCATION :</text>
<text x="404.2" y="402">ALL RIGHTS OF REPRODUCTION &amp;</text>
<text x="404.7" y="405.4">DISTRIBUTION ARE RESERVED</text>
</g>
<g font-size="2.8" fill="#f0f">
<text x="564.2" y="376.2">MACHINING</text>
<text x="436.9" y="385.5">37.59 in^2</text>
<text x="468" y="385.3">#</text>
<text x="497.6" y="385.2">#</text>
<text x="514" y="385.5">WPP</text>
<text x="538.9" y="385.4">0100</text>
<text x="560.4" y="385.3">PL-01</text>
<text x="420.5" y="396">PUNE</text>
<text x="508.7" y="391.2">B</text>
<text x="561" y="391.2">--</text>
<text x="440.2" y="401.5">PCS</text>
<text x="452.2" y="401.3">NITIN G SANDEEP J</text>
<text x="493.4" y="399.5">#</text>
<text x="489.3" y="408.5">1.02 kg</text>
</g>
<g font-size="2.7" fill="#800000">
<text x="399.9" y="379.7">IN mm</text>
<text x="399.7" y="385.7">DRAWING.</text>
<text x="399.7" y="391.8">ASK TEAM MEMBER</text>
<text x="400.1" y="402.5">C</text>
</g>
<g font-size="2.7" fill="#f0f">
<text x="436.6" y="408.7">04/12/2025</text>
<text x="450.9" y="408.8">04/12/2025</text>
<text x="466" y="408.9">04/12/2025</text>
</g>
<g font-size="2.5" fill="#800000">
<text x="554.9" y="218.3">DEBURR AND REMOVE SHARP</text>
<text x="555.2" y="221">EDGES UNLESS SHARP EDGE</text>
<text x="556.1" y="227.1">UNSP.RADII</text>
<text x="556.8" y="223.8">REQUIREMENT SPECIFIED</text>
<text x="571.4" y="226.9">UNSP.CHF.</text>
<text x="559.2" y="229.9">0.5 R</text>
<text x="572.3" y="230.1">0.5 X 45</text>
<text x="559.8" y="238">UP TO 10</text>
<text x="576.1" y="238.1">±1.5°</text>
<text x="558.5" y="242.2">10 UP TO 50</text>
<text x="575.5" y="242.3">±0°50'</text>
<text x="557.4" y="250.7">120 UP TO 400</text>
<text x="557.9" y="246.5">50 UP TO 120</text>
<text x="575.5" y="250.7">±0°15'</text>
<text x="575.5" y="246.5">±0°25'</text>
<text x="558.7" y="259.4">0.5 UP TO 3</text>
<text x="559.5" y="263.7">3 UP TO 6</text>
<text x="576.6" y="263.6">±0.2</text>
<text x="576.6" y="259.4">±0.1</text>
<text x="559" y="267.9">6 UP TO 30</text>
<text x="576.6" y="267.9">±0.5</text>
<text x="557.8" y="272.2">30 UP TO 120</text>
<text x="576.6" y="272.2">±0.8</text>
<text x="556.9" y="280.7">315 UP TO 1000</text>
<text x="557.3" y="276.4">120 UP TO 315</text>
<text x="576.6" y="276.4">±1.2</text>
<text x="577.7" y="280.7">±2</text>
<text x="556.4" y="284.9">1000 UP TO 2000</text>
<text x="577.6" y="284.9">±3</text>
<text x="558.9" y="289.2">OVER 2000</text>
<text x="577.7" y="289.3">±4</text>
<text x="560" y="297.9">UP TO 10</text>
<text x="577.1" y="297.9">±1°</text>
<text x="558.5" y="302.1">10 UP TO 50</text>
<text x="575.5" y="302.1">±0°30'</text>
<text x="557.4" y="310.6">120 UP TO 400</text>
<text x="558.2" y="306.3">50 UP TO 120</text>
<text x="575.5" y="310.6">±0°10'</text>
<text x="575.5" y="306.4">±0°20'</text>
<text x="558.8" y="319.2">0.5 UP TO 3</text>
<text x="559.4" y="323.4">3 UP TO 6</text>
<text x="576.6" y="319.2">±0.1</text>
<text x="576.6" y="323.5">±0.1</text>
<text x="558.9" y="327.7">6 UP TO 30</text>
<text x="576.7" y="327.7">±0.2</text>
<text x="557.8" y="332">30 UP TO 120</text>
<text x="576.6" y="332">±0.3</text>
<text x="556.8" y="340.5">315 UP TO 1000</text>
<text x="557.3" y="336.3">120 UP TO 315</text>
<text x="576.6" y="336.3">±0.5</text>
<text x="576.6" y="340.5">±0.8</text>
<text x="556.2" y="344.7">1000 UP TO 2000</text>
<text x="576.6" y="344.7">±1.2</text>
<text x="558.9" y="349">OVER 2000</text>
<text x="577.6" y="349">±2</text>
</g>
<g font-size="2.5" fill="#f0f">
<text x="415.1" y="346.3">.</text>
<text x="530.6" y="346.5">,</text>
<text x="545.8" y="346.4">.</text>
<text x="415.1" y="351.5">.</text>
<text x="530.6" y="351.2">.</text>
<text x="545.8" y="351.3">.</text>
<text x="475.1" y="391.2">--</text>
</g>
<g font-size="2.1" fill="#800000">
<text x="558.5" y="232.4">UNSPECIFIED TOL.(FAB)</text>
<text x="559.5" y="234.7">FOR ANGULAR IN mm.</text>
<text x="558.6" y="253.9">UNSPECIFIED TOL.(FAB)</text>
<text x="560.7" y="256.3">FOR LINEAR IN mm.</text>
<text x="558.7" y="292.3">UNSPECIFIED TOL.(M/C)</text>
<text x="559.6" y="294.7">FOR ANGULAR IN mm.</text>
<text x="558.7" y="313.7">UNSPECIFIED TOL.(M/C)</text>
<text x="560.6" y="316.1">FOR LINEAR IN mm.</text>
</g>
<text font-size="2.1" fill="#f0f" x="7.7" y="409.8" transform="rotate(-90 7.7 409.8)">\\srv01101\ExDM Uploading\2024-25\P24DK\P24DKB011016.dft</text>
</svg>
